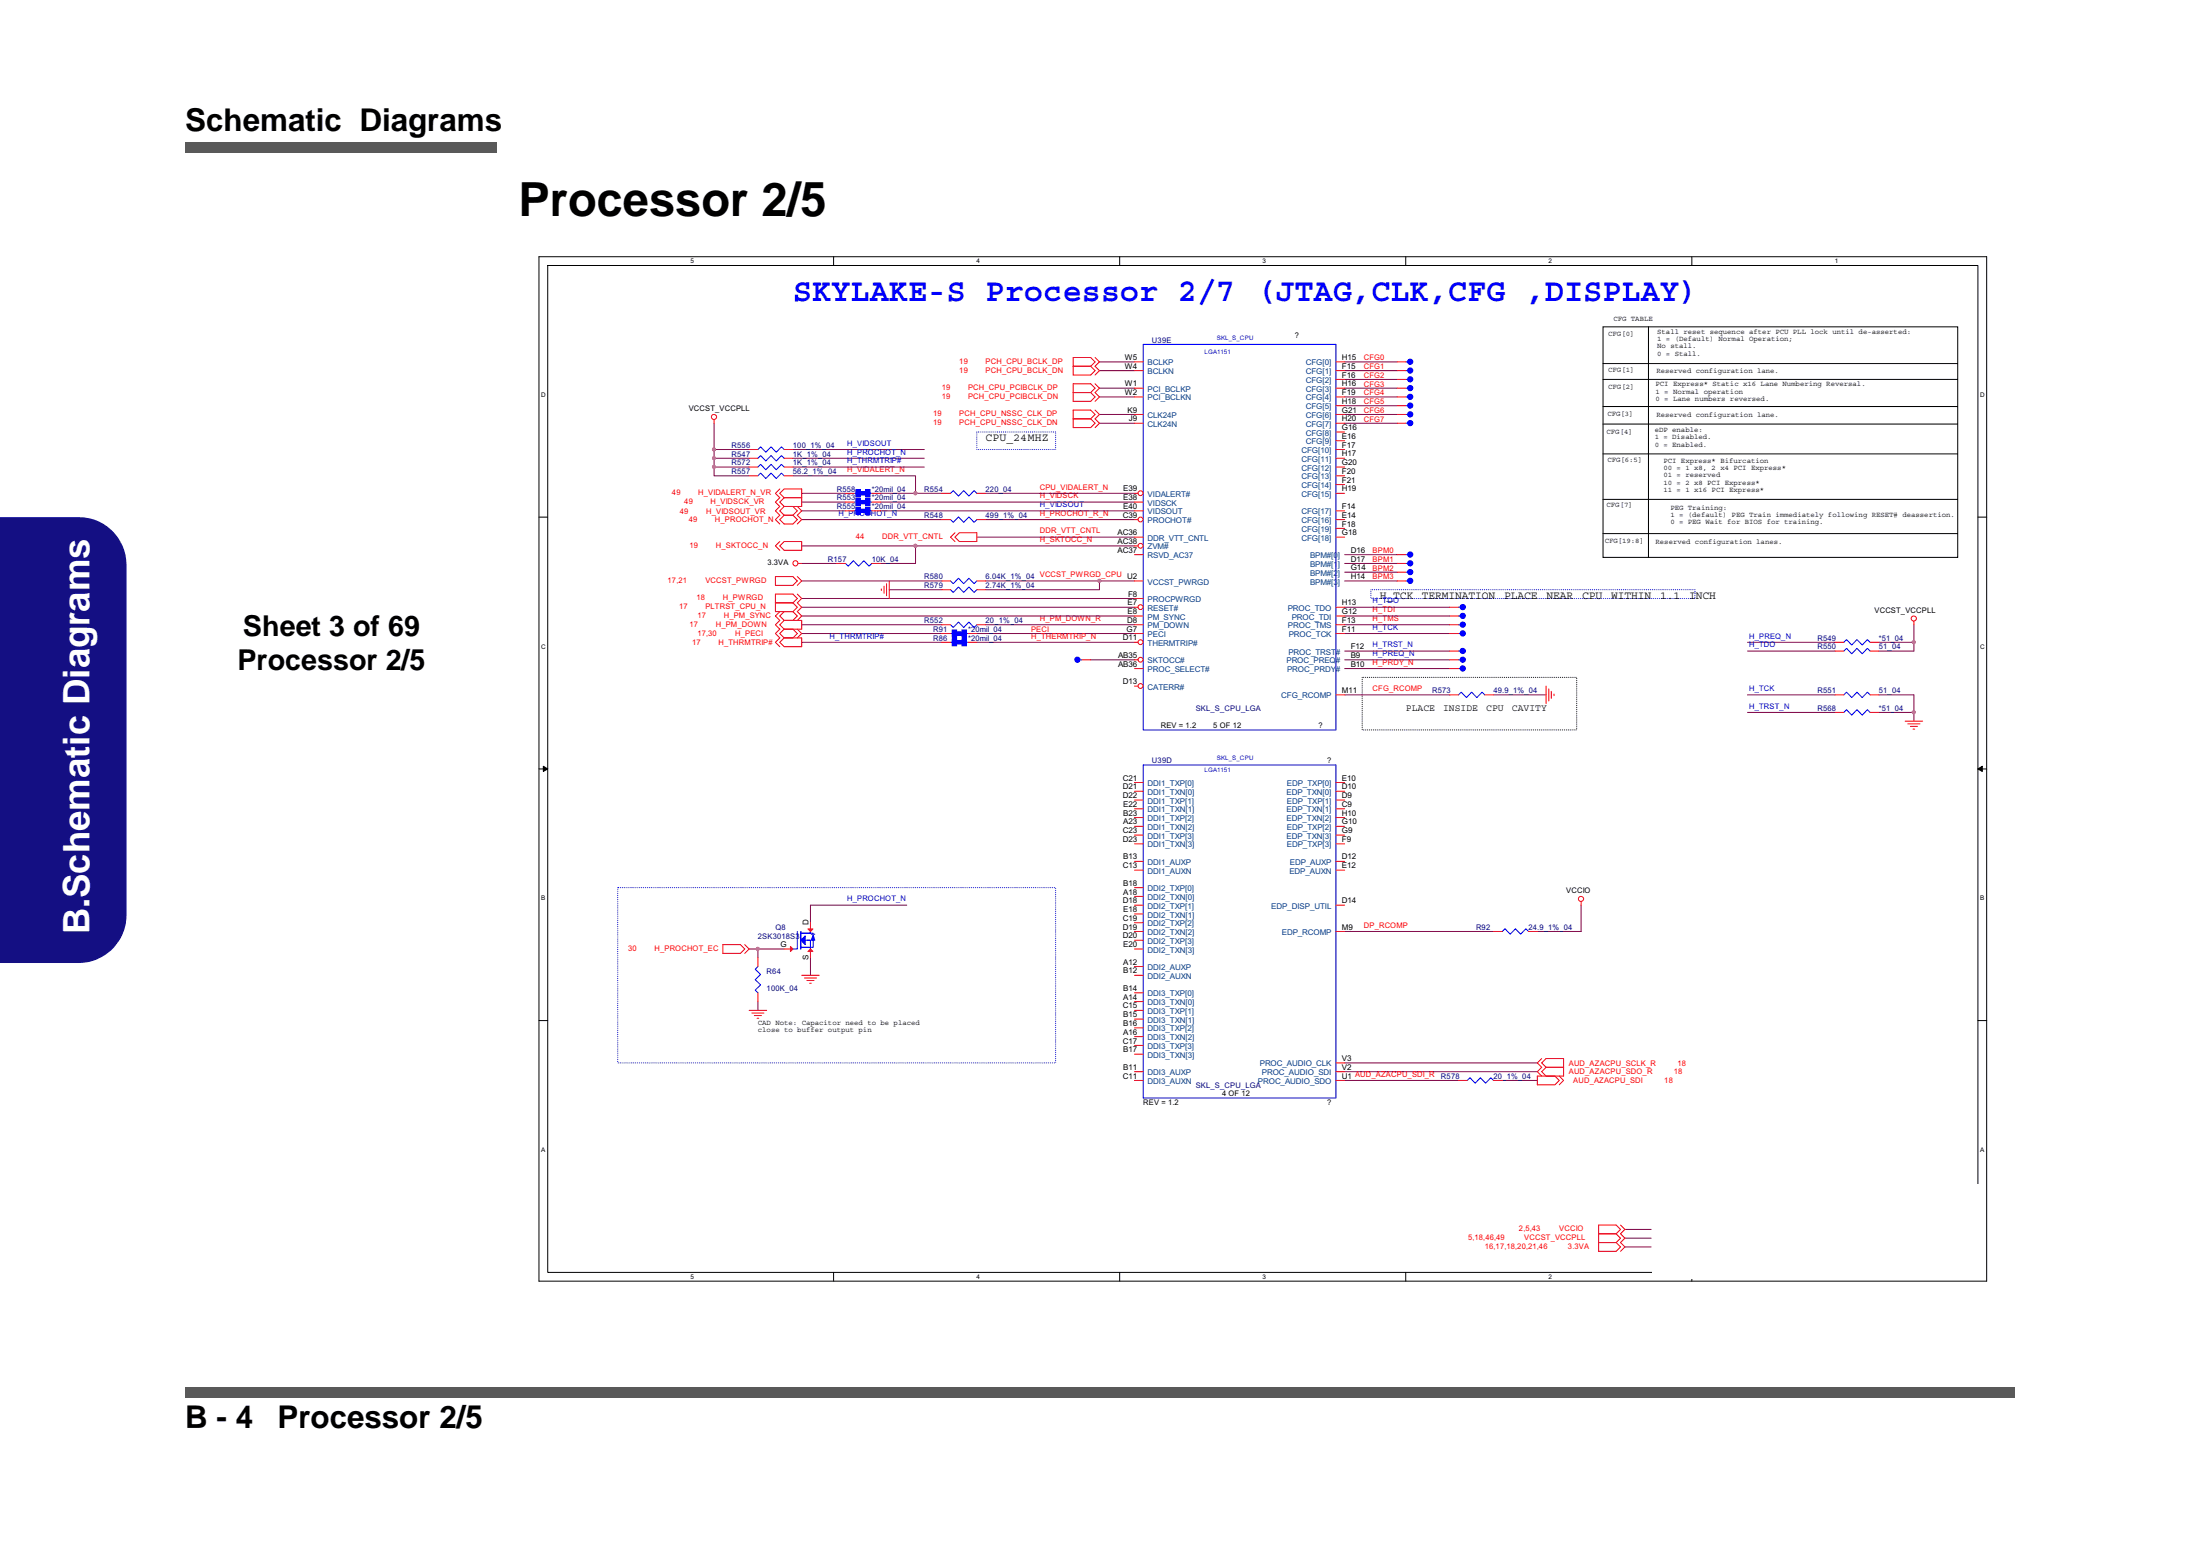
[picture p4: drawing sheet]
<svg xmlns="http://www.w3.org/2000/svg" width="297mm" height="210mm" viewBox="0 0 297 210" stroke-linecap="round" stroke-linejoin="round" font-family="sans-serif">
<g fill="#595959">
<path d="M25 19.2h42v1.4h-42z"/>
<path d="M25 187.2h247v1.4h-247z"/>
</g>
<path d="M0 69.9h10.6a6.4 6.4 0 0 1 6.4 6.4v47.3a6.4 6.4 0 0 1-6.4 6.3h-10.6z" fill-rule="evenodd" fill="#140f83"/>
<g fill="#140f83">
<path d="M16.2 73.3l.1-.1 .5 1.1 .2 .6 .1 1.3v47.4a6.5 6.5 0 0 1-6.4 6.4h-10.7v-6.4v6.2h10.6l1.3-.1 1.8-.7 1.4-1 1.1-1.5 .4-1.1 .2-.6 .1-1.2v-47.3l-.1-1.3z"/>
<path d="M0 69.8h10.6a6.4 6.4 0 0 1 5.7 3.4l-.1 .1-1.1-1.5-1-.8-1-.5-1.2-.4-1.3-.1h-10.6v53.6z"/>
</g>
<path d="M72.7 34.7h197.6v139.6h-197.6z" fill="#fff"/>
<path d="M72.8 34.7h195.4v138.2h-195.4zM74 35.8h193.1v136h-193.1z" fill="none" stroke="#000" stroke-width=".14"/>
<g fill="#fff">
<path d="M93.2 34.8h.5v.9h-.5z"/>
<path d="M93.2 171.9h.5v.9h-.5z"/>
</g>
<path d="M112.5 34.7v1.1M112.5 171.8v1.1" fill="none" stroke="#000" stroke-width=".14"/>
<g fill="#fff">
<path d="M131.8 34.8h.5v.9h-.5z"/>
<path d="M131.8 171.9h.5v.9h-.5z"/>
</g>
<path d="M151.2 34.7v1.1M151.2 171.8v1.1" fill="none" stroke="#000" stroke-width=".14"/>
<g fill="#fff">
<path d="M170.5 34.8h.4v.9h-.4z"/>
<path d="M170.5 171.9h.4v.9h-.4z"/>
</g>
<path d="M189.8 34.7v1.1M189.8 171.8v1.1" fill="none" stroke="#000" stroke-width=".14"/>
<g fill="#fff">
<path d="M209.1 34.8h.4v.9h-.4z"/>
<path d="M209.1 171.9h.4v.9h-.4z"/>
</g>
<path d="M228.4 34.7v1.1M228.4 171.8v1.1" fill="none" stroke="#000" stroke-width=".14"/>
<g fill="#fff">
<path d="M247.7 34.8h.5v.9h-.5z"/>
<path d="M247.7 171.9h.5v.9h-.5z"/>
<path d="M73.1 52.8h.6v1h-.6z"/>
<path d="M267.4 52.8h.6v1h-.6z"/>
<path d="M73.1 86.8h.6v.9h-.6z"/>
<path d="M267.4 86.8h.6v.9h-.6z"/>
</g>
<path d="M72.8 69.8h1.2M267.1 69.8h1.1" fill="none" stroke="#000" stroke-width=".14"/>
<g fill="#fff">
<path d="M73.1 120.8h.5v.9h-.5z"/>
<path d="M267.4 120.8h.5v.9h-.5z"/>
</g>
<path d="M72.8 103.8h1.2M73.4 103.4l.6 .4-.6 .3zM267.1 103.8h1.1M267.1 103.8l.5-.4v.7z" fill="none" stroke="#000" stroke-width=".14"/>
<path d="M73.4 103.4l.6 .4-.6 .3zM267.1 103.8l.5-.4v.7z" fill="#000"/>
<g fill="#fff">
<path d="M73.1 154.7h.5v1h-.5z"/>
<path d="M267.4 154.7h.5v1h-.5z"/>
</g>
<path d="M216.4 44.1h47.9v31.1h-47.9zM216.4 49.1h47.9M216.4 51.2h47.9M216.4 54.9h47.9M216.4 57.2h47.9M222.6 44.1v31.1M216.4 61.3h47.9M216.4 67.4h47.9M216.4 72h47.9M183.9 91.4h29v7.1h-29zM72.8 137.8h1.2M267.1 137.8h1.1" fill="none" stroke="#000" stroke-width=".14"/>
<path d="M131.9 58.3h10.6v2.4h-10.6zM185.1 79.6h43.7v1.2h-43.7zM83.4 119.8h59.1v23.7h-59.1z" fill="none" stroke="#00f" stroke-width=".14"/>
<g fill="none" stroke="#800040" stroke-width=".14">
<path d="M181.6 55.9h7M181.6 57.1h7M181.6 48.8h7M181.6 51.2h7M181.6 53.6h7M181.6 54.8h7M181.6 90.3h14.1M181.6 93.8h14.1M181.6 89.1h14.1M181.6 87.9h14.1M181.6 85.5h14.1M181.6 84.3h14.1"/>
<path d="M181.6 83.2h14.1M181.6 82h14.1M201.7 93.8h7M235.9 96.2h11.9M253.7 96.2h4.7"/>
</g>
<path d="M258.2 96h.3l.1 .1-.1 .2-.1 .1-.2-.1z" fill-rule="evenodd" fill="#f0f"/>
<path d="M258.2 96h.3l.1 .1-.1 .2-.1 .1-.2-.1z" fill="none" stroke="#f0f" stroke-width=".14"/>
<g fill="none" stroke="#800040" stroke-width=".14">
<path d="M148.4 48.8h4.8M148.4 50h4.8M148.4 52.4h4.8M148.4 53.6h4.8M148.4 55.9h4.8M148.4 57.1h4.8M107.1 64.2h16.5v2.4M108.2 66.6h6M108.2 67.8h6M108.2 69h6M108.2 70.1h19M118.9 66.6h4.7"/>
<path d="M118.9 69h34.3M118.9 67.8h34.3M123.6 66.6h3.6M133.1 70.1h20.1M133.1 66.6h20.1M235.9 86.7h11.9M235.9 93.8h11.9M253.7 93.8h4.7v3.5M258.4 84.3v2.4h-4.7"/>
</g>
<path d="M123.4 66.4h.3l.1 .2-.1 .1-.1 .1-.2-.1z" fill-rule="evenodd" fill="#f0f"/>
<path d="M123.4 66.4h.3l.1 .2-.1 .1-.1 .1-.2-.1z" fill="none" stroke="#f0f" stroke-width=".14"/>
<path d="M96.4 64.2h4.7M96.4 60.7h4.7" fill="none" stroke="#800040" stroke-width=".14"/>
<path d="M96.2 60.5h.3l.1 .2-.1 .1-.1 .1-.2-.1z" fill-rule="evenodd" fill="#f0f"/>
<path d="M96.2 60.5h.3l.1 .2-.1 .1-.1 .1-.2-.1z" fill="none" stroke="#f0f" stroke-width=".14"/>
<path d="M96.4 60.7v1.2M96.4 63h4.7M107.1 60.7h17.7M107.1 61.9h17.7M107.1 63h17.7" fill="none" stroke="#800040" stroke-width=".14"/>
<path d="M96.2 62.9h.3l.1 .1-.1 .2h-.1h-.2z" fill-rule="evenodd" fill="#f0f"/>
<path d="M96.2 62.9h.3l.1 .1-.1 .2h-.1h-.2z" fill="none" stroke="#f0f" stroke-width=".14"/>
<path d="M101.1 61.9h-4.7v1.1" fill="none" stroke="#800040" stroke-width=".14"/>
<path d="M96.2 61.7h.3l.1 .1-.1 .2-.1 .1-.2-.1z" fill-rule="evenodd" fill="#f0f"/>
<path d="M96.2 61.7h.3l.1 .1-.1 .2-.1 .1-.2-.1z" fill="none" stroke="#f0f" stroke-width=".14"/>
<path d="M131.9 72.5h21.3M133.1 78.4h15.3" fill="none" stroke="#800040" stroke-width=".14"/>
<path d="M148.3 78.3h.3v.1v.1l-.2 .1-.1-.1z" fill-rule="evenodd" fill="#f0f"/>
<path d="M148.3 78.3h.3v.1v.1l-.2 .1-.1-.1z" fill="none" stroke="#f0f" stroke-width=".14"/>
<g fill="none" stroke="#800040" stroke-width=".14">
<path d="M108.2 78.4h19M120.1 79.6h7.1M153.2 78.4h-4.8v1.2h-15.3M108.2 85.5h19M108.2 84.3h19M108.2 86.7h19M108.2 80.8h45M108.2 82h45M108.2 83.2h45M131.9 85.5h21.3M131.9 86.7h21.3M133.1 84.3h20.1"/>
<path d="M101.1 128.1h1.2M102.3 135.2v1.2M102.3 128.1v1.2M102.3 128.1h3.6M109.4 122.2h13M181.6 125.7h20.1M213.5 122.2v3.5h-5.9M181.6 145.8h15.3M181.6 144.7h26M181.6 143.5h26M202.8 145.8h4.8M219.4 168.3h3.5"/>
<path d="M219.4 167.1h3.5M219.4 166h3.5"/>
</g>
<path d="M102.2 127.9h.3v.2v.1l-.2 .1-.1-.1z" fill-rule="evenodd" fill="#f0f"/>
<path d="M102.2 127.9h.3v.2v.1l-.2 .1-.1-.1z" fill="none" stroke="#f0f" stroke-width=".14"/>
<path d="M96.4 57.1v3.6M96.4 63v1.2M235.9 87.9h11.9M258.4 86.7v1.2h-4.7M109.4 129.3v2.4M109.4 122.2v2.4" fill="none" stroke="#800040" stroke-width=".14"/>
<path d="M258.2 86.5h.3l.1 .2-.1 .1-.1 .1-.2-.1z" fill-rule="evenodd" fill="#f0f"/>
<path d="M258.2 86.5h.3l.1 .2-.1 .1-.1 .1-.2-.1z" fill="none" stroke="#f0f" stroke-width=".14"/>
<path d="M108.2 73.7h15.4v2.4" fill="none" stroke="#800040" stroke-width=".14"/>
<path d="M123.4 73.5h.3l.1 .2-.1 .1-.1 .1-.2-.1z" fill-rule="evenodd" fill="#f0f"/>
<path d="M123.4 73.5h.3l.1 .2-.1 .1-.1 .1-.2-.1z" fill="none" stroke="#f0f" stroke-width=".14"/>
<path d="M181.6 52.4h7M181.6 50h7M108.2 76.1h4.8M118.9 76.1h4.7M123.6 73.7h29.6M181.6 74.9h7M181.6 76.1h7M181.6 77.2h7M181.6 78.4h7M147.3 89.1h5.9" fill="none" stroke="#800040" stroke-width=".14"/>
<g fill="none" stroke="#f00" stroke-width=".14">
<path d="M96.4 56.7v.4M144.9 49.4v-1.1h2.4l.6 .5-.6 .6M144.9 49.4h2.4M144.9 49.4v1.2h2.4l.6-.6-.6-.6M144.9 53v-1.2h2.4l.6 .6-.6 .6M144.9 53h2.4M144.9 53v1.2h2.4l.6-.6-.6-.6M144.9 56.5v-1.1h2.4l.6 .5-.6 .6M144.9 56.5h2.4M144.9 56.5v1.2h2.4l.6-.6-.6-.6M147.9 48.3l.5 .5-.5 .6 .5 .6-.5 .6M147.9 51.8l.5 .6-.5 .6 .5 .6-.5 .6"/>
<path d="M147.9 55.4l.5 .5-.5 .6 .5 .6-.5 .6M104.7 77.8h2.4l.6 .6-.6 .6h-2.4zM105.3 66l-.6 .6 .6 .6-.6 .6 .6 .6-.6 .6 .6 .6-.6 .5 .6 .6M105.3 73.1l-.6 .6 .6 .6M105.9 69.6h1.2M105.9 67.2h2.3M105.9 69.6l-.6 .5 .6 .6h1.2l.6-.6-.6-.5M105.9 67.2l-.6-.6 .6-.6h2.3v1.2M105.9 69.6l-.6-.6 .6-.6h1.2l.6 .6-.6 .6M105.9 67.2l-.6 .6 .6 .6h2.3v-1.2M105.9 73.1h2.3v1.2h-2.3l-.6-.6zM107.7 68.4l.5 .6-.5 .6 .5 .5-.5 .6"/>
<path d="M107.7 77.8l.5 .6-.5 .6M107.8 76.1h.4M119 79.5v.2M119.4 79.1v1M119.7 78.8v1.6M120.1 78.4v2.4M128.9 71.9l-.6 .6 .6 .6M129.5 71.9h2.4v1.2h-2.4l-.6-.6zM104.7 81.4v-1.2h2.4l.6 .6-.6 .6M104.7 81.4h2.4M104.7 81.4v1.2h2.4M105.3 84.3l.6-.6h2.3v1.2h-2.3z"/>
<path d="M105.3 82.6l-.6 .6 .6 .5-.6 .6 .6 .6-.6 .6 .6 .6-.6 .6 .6 .6M105.9 84.9h1.2l.6 .6-.6 .6h-1.2l-.6-.6zM105.9 86.1h2.3v1.2h-2.3l-.6-.6zM105.9 82.6h1.2l.6 .6-.6 .5h-1.2l-.6-.5zM107.1 81.4l.6 .6-.6 .6M107.7 84.9l.5 .6-.5 .6M107.7 80.2l.5 .6-.5 .6 .5 .6-.5 .6 .5 .6-.5 .5M208.7 92.6v2.4M209.1 93v1.6M209.5 93.3v1M209.8 93.7v.2M257.2 97.3h2.4"/>
<path d="M257.6 97.7h1.6M257.9 98.1h1M258.3 98.4h.2M258.4 83.9v.4M97.6 127.5h2.4l.6 .6-.6 .6h-2.4zM100.6 127.5l.5 .6-.5 .6M101.1 136.4h2.4M101.5 136.7h1.6M101.9 137.1h.9M102.2 137.5h.2M108.2 131.7h2.4M108.6 132h1.6"/>
<path d="M108.9 132.4h1M109.3 132.7h.2M213.5 121.7v.5M207.6 145.3h2.3l.6 .5-.6 .6h-2.3zM208.2 142.9l-.6 .6 .6 .6-.6 .6 .6 .6M208.7 144.1h2.4M208.7 144.1l-.5-.6 .5-.6h2.4v1.2M210.5 145.3l.6 .5-.6 .6M211.1 144.1v1.2h-2.4l-.5-.6 .5-.6M215.8 167.7h2.4M215.8 166.5h2.4M215.8 166.5v1.2"/>
<path d="M218.2 166.5l.6 .6-.6 .6M218.2 167.7l.6 .6-.6 .6h-2.4v-1.2M218.2 166.5l.6-.5-.6-.6h-2.4v1.1M218.8 165.4l.6 .6-.6 .5 .6 .6-.6 .6 .6 .6-.6 .6"/>
<circle cx="96.4" cy="56.3" r=".35"/>
<circle cx="107.4" cy="76" r=".35"/>
<circle cx="258.4" cy="83.5" r=".35"/>
<circle cx="213.5" cy="121.3" r=".35"/>
</g>
<path d="M224.1 170.7h23.7v1.2h-23.7zM224.1 160h42.6v3.6h-42.6zM224.1 163.6h42.6v3.5h-42.6zM224.1 167.1h3.6v3.6h-3.6zM227.7 167.1h35.4v3.6h-35.4zM247.8 170.7h18.9v1.2h-18.9zM263.1 167.1h3.6v3.6h-3.6z" fill="none" stroke="#000" stroke-width=".14"/>
<circle cx="197.5" cy="83.1" r=".36" fill="#00f"/>
<g fill="none" stroke="#00f" stroke-width=".14">
<path d="M196.9 83.2h.2"/>
<circle cx="197.5" cy="83.1" r=".36"/>
</g>
<path d="M195.7 83.2h1.2" fill="none" stroke="#f00" stroke-width=".14"/>
<circle cx="190.4" cy="77.2" r=".36" fill="#00f"/>
<g fill="none" stroke="#00f" stroke-width=".14">
<path d="M189.8 77.2h.3"/>
<circle cx="190.4" cy="77.2" r=".36"/>
</g>
<path d="M188.6 77.2h1.2" fill="none" stroke="#f00" stroke-width=".14"/>
<circle cx="190.4" cy="53.6" r=".36" fill="#00f"/>
<g fill="none" stroke="#00f" stroke-width=".14">
<path d="M189.8 53.6h.3M128.3 79.6l.4 .4 .7-.8 .7 .8 .7-.8 .7 .8 .4-.4"/>
<circle cx="190.4" cy="53.6" r=".36"/>
</g>
<path d="M188.6 53.6h1.2M127.2 79.6h1.1M131.9 79.6h1.2" fill="none" stroke="#f00" stroke-width=".14"/>
<path d="M128.6 85h.6v1h-.6z" fill="#00f"/>
<path d="M128.6 85h.6v1h-.6z" fill="none" stroke="#00f" stroke-width=".14"/>
<path d="M129.2 85.3h.7v.4h-.7z" fill="#00f"/>
<path d="M129.2 85.3h.7v.4h-.7z" fill="none" stroke="#00f" stroke-width=".14"/>
<path d="M129.9 85h.6v1h-.6z" fill="#00f"/>
<path d="M102.3 63l.4-.3 .7 .7 .7-.7 .7 .7 .7-.7 .4 .3M128.3 85.5h.5M129.9 85h.6v1h-.6zM130.3 85.5h.4M249 86.7l.3-.4 .7 .8 .7-.8 .7 .8 .7-.8 .4 .4M102.3 130.5l-.3 .3 .7 .7-.7 .7 .7 .7-.7 .8 .3 .3" fill="none" stroke="#00f" stroke-width=".14"/>
<path d="M101.1 63h1.2M105.9 63h1.2M127.2 85.5h1.1M130.7 85.5h1.2M247.8 86.7h1.2M252.5 86.7h1.2M102.3 134v1.2M102.3 129.3v1.2" fill="none" stroke="#f00" stroke-width=".14"/>
<circle cx="145.5" cy="89" r=".36" fill="#00f"/>
<g fill="none" stroke="#00f" stroke-width=".14">
<path d="M145.9 89.1h.2M249 87.9l.3-.4 .7 .8 .7-.8 .7 .8 .7-.8 .4 .4"/>
<circle cx="145.5" cy="89" r=".36"/>
</g>
<path d="M146.1 89.1h1.2M247.8 87.9h1.2M252.5 87.9h1.2" fill="none" stroke="#f00" stroke-width=".14"/>
<circle cx="190.4" cy="78.4" r=".36" fill="#00f"/>
<g fill="none" stroke="#00f" stroke-width=".14">
<path d="M189.8 78.4h.3"/>
<circle cx="190.4" cy="78.4" r=".36"/>
</g>
<path d="M188.6 78.4h1.2" fill="none" stroke="#f00" stroke-width=".14"/>
<path d="M115.6 68.5h.6v.9h-.6z" fill="#00f"/>
<path d="M115.6 68.5h.6v.9h-.6z" fill="none" stroke="#00f" stroke-width=".14"/>
<path d="M116.2 68.7h.7v.5h-.7z" fill="#00f"/>
<path d="M116.2 68.7h.7v.5h-.7z" fill="none" stroke="#00f" stroke-width=".14"/>
<path d="M116.9 68.5h.6v.9h-.6z" fill="#00f"/>
<path d="M115.3 69h.5M116.9 68.5h.6v.9h-.6zM117.3 69h.4" fill="none" stroke="#00f" stroke-width=".14"/>
<path d="M114.2 69h1.1M117.7 69h1.2" fill="none" stroke="#f00" stroke-width=".14"/>
<circle cx="190.4" cy="51.2" r=".36" fill="#00f"/>
<g fill="none" stroke="#00f" stroke-width=".14">
<path d="M189.8 51.2h.3M102.3 64.2l.4-.3 .7 .7 .7-.7 .7 .7 .7-.7 .4 .3M198.1 145.8l.4-.3 .7 .7 .7-.7 .7 .7 .7-.7 .4 .3"/>
<circle cx="190.4" cy="51.2" r=".36"/>
</g>
<path d="M188.6 51.2h1.2M101.1 64.2h1.2M105.9 64.2h1.2M196.9 145.8h1.2M201.7 145.8h1.1" fill="none" stroke="#f00" stroke-width=".14"/>
<circle cx="197.5" cy="90.2" r=".36" fill="#00f"/>
<g fill="none" stroke="#00f" stroke-width=".14">
<path d="M196.9 90.3h.2"/>
<circle cx="197.5" cy="90.2" r=".36"/>
</g>
<path d="M195.7 90.3h1.2" fill="none" stroke="#f00" stroke-width=".14"/>
<circle cx="190.4" cy="76" r=".36" fill="#00f"/>
<g fill="none" stroke="#00f" stroke-width=".14">
<path d="M189.8 76.1h.3"/>
<circle cx="190.4" cy="76" r=".36"/>
</g>
<path d="M188.6 76.1h1.2" fill="none" stroke="#f00" stroke-width=".14"/>
<circle cx="190.4" cy="48.8" r=".36" fill="#00f"/>
<g fill="none" stroke="#00f" stroke-width=".14">
<path d="M189.8 48.9h.3M202.8 125.7l.4-.3 .7 .7 .7-.7 .7 .7 .7-.7 .4 .3"/>
<circle cx="190.4" cy="48.8" r=".36"/>
</g>
<path d="M188.6 48.8h1.2M201.7 125.7h1.1M206.4 125.7h1.2" fill="none" stroke="#f00" stroke-width=".14"/>
<circle cx="197.5" cy="87.9" r=".36" fill="#00f"/>
<g fill="none" stroke="#00f" stroke-width=".14">
<path d="M128.3 66.6l.4-.4 .7 .8 .7-.8 .7 .8 .7-.8 .4 .4M128.3 78.4l.4 .4 .7-.7 .7 .7 .7-.7 .7 .7 .4-.4M128.3 84.3l.4 .4 .7-.7 .7 .7 .7-.7 .7 .7 .4-.4M196.9 87.9h.2"/>
<circle cx="197.5" cy="87.9" r=".36"/>
</g>
<path d="M127.2 66.6h1.1M127.2 78.4h1.1M131.9 66.6h1.2M131.9 78.4h1.2M127.2 84.3h1.1M131.9 84.3h1.2M195.7 87.9h1.2" fill="none" stroke="#f00" stroke-width=".14"/>
<circle cx="197.5" cy="85.5" r=".36" fill="#00f"/>
<g fill="none" stroke="#00f" stroke-width=".14">
<path d="M196.9 85.5h.2"/>
<circle cx="197.5" cy="85.5" r=".36"/>
</g>
<path d="M195.7 85.5h1.2" fill="none" stroke="#f00" stroke-width=".14"/>
<circle cx="190.4" cy="54.7" r=".36" fill="#00f"/>
<g fill="none" stroke="#00f" stroke-width=".14">
<path d="M189.8 54.8h.3"/>
<circle cx="190.4" cy="54.7" r=".36"/>
</g>
<path d="M188.6 54.8h1.2" fill="none" stroke="#f00" stroke-width=".14"/>
<path d="M115.6 67.3h.6v1h-.6z" fill="#00f"/>
<path d="M115.6 67.3h.6v1h-.6z" fill="none" stroke="#00f" stroke-width=".14"/>
<path d="M116.2 67.6h.7v.4h-.7z" fill="#00f"/>
<path d="M116.2 67.6h.7v.4h-.7z" fill="none" stroke="#00f" stroke-width=".14"/>
<path d="M116.9 67.3h.6v1h-.6z" fill="#00f"/>
<path d="M115.3 67.8h.5M116.9 67.3h.6v1h-.6zM117.3 67.8h.4" fill="none" stroke="#00f" stroke-width=".14"/>
<path d="M114.2 67.8h1.1M117.7 67.8h1.2" fill="none" stroke="#f00" stroke-width=".14"/>
<circle cx="197.5" cy="84.3" r=".36" fill="#00f"/>
<g fill="none" stroke="#00f" stroke-width=".14">
<path d="M128.3 70.1l.4 .4 .7-.7 .7 .7 .7-.7 .7 .7 .4-.4M196.9 84.3h.2"/>
<circle cx="197.5" cy="84.3" r=".36"/>
</g>
<path d="M127.2 70.1h1.1M131.9 70.1h1.2M195.7 84.3h1.2" fill="none" stroke="#f00" stroke-width=".14"/>
<circle cx="197.5" cy="82" r=".36" fill="#00f"/>
<g fill="none" stroke="#00f" stroke-width=".14">
<path d="M196.9 82h.2"/>
<circle cx="197.5" cy="82" r=".36"/>
</g>
<path d="M195.7 82h1.2" fill="none" stroke="#f00" stroke-width=".14"/>
<circle cx="190.4" cy="74.9" r=".36" fill="#00f"/>
<g fill="none" stroke="#00f" stroke-width=".14">
<path d="M189.8 74.9h.3"/>
<circle cx="190.4" cy="74.9" r=".36"/>
</g>
<path d="M188.6 74.9h1.2" fill="none" stroke="#f00" stroke-width=".14"/>
<circle cx="190.4" cy="52.4" r=".36" fill="#00f"/>
<g fill="none" stroke="#00f" stroke-width=".14">
<path d="M189.8 52.4h.3M102.3 61.9l.4-.4 .7 .7 .7-.7 .7 .7 .7-.7 .4 .4"/>
<circle cx="190.4" cy="52.4" r=".36"/>
</g>
<path d="M188.6 52.4h1.2M101.1 61.9h1.2M105.9 61.9h1.2" fill="none" stroke="#f00" stroke-width=".14"/>
<path d="M115.6 66.1h.6v1h-.6z" fill="#00f"/>
<path d="M115.6 66.1h.6v1h-.6z" fill="none" stroke="#00f" stroke-width=".14"/>
<path d="M116.2 66.4h.7v.4h-.7z" fill="#00f"/>
<path d="M116.2 66.4h.7v.4h-.7z" fill="none" stroke="#00f" stroke-width=".14"/>
<path d="M116.9 66.1h.6v1h-.6z" fill="#00f"/>
<path d="M154.4 46.5h26v52h-26zM115.3 66.6h.5M116.9 66.1h.6v1h-.6zM117.3 66.6h.4" fill="none" stroke="#00f" stroke-width=".14"/>
<path d="M153.2 52.4h1.2M114.2 66.6h1.1M117.7 66.6h1.2M153.2 67.8h1.2" fill="none" stroke="#f00" stroke-width=".14"/>
<circle cx="154" cy="92.6" r=".33" fill="#fff"/>
<g fill="none" stroke="#f00" stroke-width=".14">
<path d="M153.2 90.3h1.2M153.2 92.6h.5"/>
<circle cx="154" cy="92.6" r=".33"/>
</g>
<circle cx="154" cy="89" r=".33" fill="#fff"/>
<g fill="none" stroke="#f00" stroke-width=".14">
<path d="M153.2 89.1h.5"/>
<circle cx="154" cy="89" r=".33"/>
</g>
<circle cx="154" cy="73.7" r=".33" fill="#fff"/>
<g fill="none" stroke="#f00" stroke-width=".14">
<path d="M153.2 55.9h1.2M153.2 57.1h1.2M153.2 53.6h1.2M153.2 50h1.2M153.2 48.8h1.2M180.4 59.5h1.2M180.4 58.3h1.2M180.4 57.1h1.2M180.4 54.8h1.2M180.4 55.9h1.2M180.4 53.6h1.2M180.4 52.4h1.2"/>
<path d="M180.4 51.2h1.2M180.4 50h1.2M180.4 48.8h1.2M153.2 72.5h1.2M153.2 69h1.2M153.2 73.7h.5M180.4 72.5h1.2M180.4 69h1.2M180.4 66.6h1.2M180.4 65.4h1.2M180.4 64.2h1.2M180.4 63h1.2"/>
<path d="M180.4 61.9h1.2M180.4 60.7h1.2M181.6 78.4h.1M181.6 77.2h.1M181.6 76.1h.1M181.6 74.9h.1M180.4 93.8h1.2M180.4 85.5h1.2M180.4 84.3h1.2M180.4 83.2h1.2M180.4 82h1.2M181.6 90.3h.1"/>
<path d="M181.6 89.1h.1M181.6 87.9h.1"/>
<circle cx="154" cy="73.7" r=".33"/>
</g>
<circle cx="154" cy="86.7" r=".33" fill="#fff"/>
<g fill="none" stroke="#f00" stroke-width=".14">
<path d="M153.2 85.5h1.2M153.2 84.3h1.2M153.2 83.2h1.2M153.2 86.7h.5"/>
<circle cx="154" cy="86.7" r=".33"/>
</g>
<circle cx="154" cy="82" r=".33" fill="#fff"/>
<g fill="none" stroke="#f00" stroke-width=".14">
<path d="M153.2 80.8h1.2M153.2 82h.5"/>
<circle cx="154" cy="82" r=".33"/>
</g>
<circle cx="154" cy="70.1" r=".33" fill="#fff"/>
<g fill="none" stroke="#f00" stroke-width=".14">
<path d="M153.2 78.4h1.2M153.2 74.9h1.2M153.2 70.1h.5M180.4 71.3h1.2M180.4 70.1h1.2"/>
<circle cx="154" cy="70.1" r=".33"/>
</g>
<circle cx="154" cy="66.6" r=".33" fill="#fff"/>
<g fill="none" stroke="#f00" stroke-width=".14">
<path d="M153.2 66.6h.5"/>
<circle cx="154" cy="66.6" r=".33"/>
</g>
<circle cx="190.4" cy="55.9" r=".36" fill="#00f"/>
<g fill="none" stroke="#00f" stroke-width=".14">
<path d="M189.8 55.9h.3M102.3 60.7l.4-.4 .7 .7 .7-.7 .7 .7 .7-.7 .4 .4M249 93.8l.3-.4 .7 .8 .7-.8 .7 .8 .7-.8 .4 .4"/>
<circle cx="190.4" cy="55.9" r=".36"/>
</g>
<path d="M188.6 55.9h1.2M101.1 60.7h1.2M105.9 60.7h1.2M247.8 93.8h1.2M252.5 93.8h1.2" fill="none" stroke="#f00" stroke-width=".14"/>
<circle cx="197.5" cy="89" r=".36" fill="#00f"/>
<g fill="none" stroke="#00f" stroke-width=".14">
<path d="M196.9 89.1h.2"/>
<circle cx="197.5" cy="89" r=".36"/>
</g>
<path d="M195.7 89.1h1.2" fill="none" stroke="#f00" stroke-width=".14"/>
<path d="M128.6 86.2h.6v1h-.6z" fill="#00f"/>
<path d="M128.6 86.2h.6v1h-.6z" fill="none" stroke="#00f" stroke-width=".14"/>
<path d="M129.2 86.5h.7v.4h-.7z" fill="#00f"/>
<path d="M129.2 86.5h.7v.4h-.7z" fill="none" stroke="#00f" stroke-width=".14"/>
<path d="M129.9 86.2h.6v1h-.6z" fill="#00f"/>
<path d="M128.3 86.7h.5M129.9 86.2h.6v1h-.6zM130.3 86.7h.4" fill="none" stroke="#00f" stroke-width=".14"/>
<path d="M127.2 86.7h1.1M130.7 86.7h1.2" fill="none" stroke="#f00" stroke-width=".14"/>
<circle cx="190.4" cy="50" r=".36" fill="#00f"/>
<g fill="none" stroke="#00f" stroke-width=".14">
<path d="M189.8 50h.3"/>
<circle cx="190.4" cy="50" r=".36"/>
</g>
<path d="M188.6 50h1.2" fill="none" stroke="#f00" stroke-width=".14"/>
<path d="M108.1 126.9l.6-.6v1.2z" fill="#00f"/>
<path d="M107.7 125.7v2.4h-.6M108.1 126h1.3v-.3v.3h-1.2M108.1 126.9l.6-.6v1.2zM108.1 125.7v2.4M108.1 127.9h1.3M108.2 127.9h1.1M108.7 126.9h.7v1.2v-1.2h-.5" fill="none" stroke="#00f" stroke-width=".14"/>
<path d="M109.8 126.2l.2 .7h-.5z" fill="#00f"/>
<path d="M109.4 126h.4v.1M109.5 126.1h.5M109.8 126.2l.2 .7h-.5zM109.8 126.9v1h-.4" fill="none" stroke="#00f" stroke-width=".14"/>
<path d="M106.7 127.8l.4 .3-.4 .3z" fill="#f00"/>
<path d="M105.9 128.1h1.2M106.7 127.8l.4 .3-.4 .3z" fill="none" stroke="#f00" stroke-width=".14"/>
<path d="M109.1 125.4h.7l-.4 .3z" fill="#f00"/>
<path d="M109.1 125.4h.7l-.4 .3zM109.4 124.6v1.1" fill="none" stroke="#f00" stroke-width=".14"/>
<path d="M109.1 128.4l.3-.3 .4 .3z" fill="#f00"/>
<g fill="none" stroke="#f00" stroke-width=".14">
<path d="M195.7 93.8h1.2M200.5 93.8h1.2M247.8 96.2h1.2M252.5 96.2h1.2M153.2 113.9h1.2M153.2 109.2h1.2M153.2 108h1.2M153.2 106.8h1.2M153.2 110.4h1.2M153.2 111.5h1.2M153.2 112.7h1.2M153.2 105.6h1.2"/>
<path d="M153.2 116.3h1.2M153.2 119.8h1.2M153.2 117.5h1.2M180.4 109.2h1.2M180.4 110.4h1.2M180.4 111.5h1.2M180.4 105.6h1.2M180.4 106.8h1.2M180.4 108h1.2M180.4 112.7h1.2M180.4 113.9h1.2M180.4 116.3h1.2"/>
<path d="M180.4 117.5h1.2M109.1 128.4l.3-.3 .4 .3zM109.4 128.1v1.2M153.2 125.7h1.2M153.2 126.9h1.2M153.2 124.6h1.2M153.2 123.4h1.2M153.2 122.2h1.2M153.2 121h1.2M153.2 128.1h1.2M153.2 131.7h1.2M153.2 130.5h1.2"/>
<path d="M153.2 134h1.2M153.2 135.2h1.2M153.2 136.4h1.2M153.2 137.6h1.2M153.2 138.7h1.2M153.2 139.9h1.2M180.4 122.2h1.2M180.4 125.7h1.2M153.2 141.1h1.2M153.2 142.3h1.2M153.2 145.8h1.2M153.2 144.7h1.2"/>
<path d="M180.4 143.5h1.2M180.4 144.7h1.2M180.4 145.8h1.2"/>
</g>
<path d="M196.9 93.8l.4-.4 .7 .8 .7-.8 .7 .8 .7-.8 .4 .4M249 96.2l.3-.4 .7 .7 .7-.7 .7 .7 .7-.7 .4 .4M154.4 103.3h26v44.9h-26z" fill="none" stroke="#00f" stroke-width=".14"/>
<circle cx="190.4" cy="57.1" r=".36" fill="#00f"/>
<g fill="none" stroke="#00f" stroke-width=".14">
<path d="M189.8 57.1h.3M114.2 76.1l.3 .3 .7-.7 .7 .7 .7-.7 .7 .7 .4-.3"/>
<circle cx="190.4" cy="57.1" r=".36"/>
</g>
<path d="M188.6 57.1h1.2M113 76.1h1.2M117.7 76.1h1.2" fill="none" stroke="#f00" stroke-width=".14"/>
<path d="M258.2 96h.3l.1 .1-.1 .2-.1 .1-.2-.1z" fill-rule="evenodd" fill="#f0f"/>
<path d="M258.2 96h.3l.1 .1-.1 .2-.1 .1-.2-.1z" fill="none" stroke="#f0f" stroke-width=".14"/>
<path d="M123.4 66.4h.3l.1 .2-.1 .1-.1 .1-.2-.1z" fill-rule="evenodd" fill="#f0f"/>
<path d="M123.4 66.4h.3l.1 .2-.1 .1-.1 .1-.2-.1z" fill="none" stroke="#f0f" stroke-width=".14"/>
<path d="M96.2 60.5h.3l.1 .2-.1 .1-.1 .1-.2-.1z" fill-rule="evenodd" fill="#f0f"/>
<path d="M96.2 60.5h.3l.1 .2-.1 .1-.1 .1-.2-.1z" fill="none" stroke="#f0f" stroke-width=".14"/>
<path d="M96.2 62.9h.3l.1 .1-.1 .2h-.1h-.2z" fill-rule="evenodd" fill="#f0f"/>
<path d="M96.2 62.9h.3l.1 .1-.1 .2h-.1h-.2z" fill="none" stroke="#f0f" stroke-width=".14"/>
<path d="M96.2 61.7h.3l.1 .1-.1 .2-.1 .1-.2-.1z" fill-rule="evenodd" fill="#f0f"/>
<path d="M96.2 61.7h.3l.1 .1-.1 .2-.1 .1-.2-.1z" fill="none" stroke="#f0f" stroke-width=".14"/>
<path d="M148.3 78.3h.3v.1v.1l-.2 .1-.1-.1z" fill-rule="evenodd" fill="#f0f"/>
<path d="M148.3 78.3h.3v.1v.1l-.2 .1-.1-.1z" fill="none" stroke="#f0f" stroke-width=".14"/>
<path d="M102.2 127.9h.3v.2v.1l-.2 .1-.1-.1z" fill-rule="evenodd" fill="#f0f"/>
<path d="M102.2 127.9h.3v.2v.1l-.2 .1-.1-.1z" fill="none" stroke="#f0f" stroke-width=".14"/>
<path d="M258.2 86.5h.3l.1 .2-.1 .1-.1 .1-.2-.1z" fill-rule="evenodd" fill="#f0f"/>
<path d="M258.2 86.5h.3l.1 .2-.1 .1-.1 .1-.2-.1z" fill="none" stroke="#f0f" stroke-width=".14"/>
<path d="M123.4 73.5h.3l.1 .2-.1 .1-.1 .1-.2-.1z" fill-rule="evenodd" fill="#f0f"/>
<path d="M123.4 73.5h.3l.1 .2-.1 .1-.1 .1-.2-.1z" fill="none" stroke="#f0f" stroke-width=".14"/>
<g fill="#fff">
<path d="M223.3 160h44.5v12.4h-44.5z"/>
<path d="M223.3 159.8h44.6v.4h-44.6z"/>
<path d="M267.6 160h.3v12.6h-.3z"/>
<path d="M223.1 172.2h44.7v.4h-44.7z"/>
<path d="M223.1 159.8h.4v12.6h-.4z"/>
</g>
<text font-size="6.3" x="70" y="29.1">Processor 2/5</text>
<text font-size="4.9" fill="#fff" x="12.1" y="126.1" transform="rotate(-90 12.1 126.1)">B.Schematic Diagrams</text>
<text font-size="4.3" fill="#00f" x="107.1" y="40.6">SKYLAKE-S Processor 2/7 (JTAG,CLK,CFG ,DISPLAY)</text>
<g font-size="4.2">
<text x="25" y="17.7">Schematic Diagrams</text>
<text x="25" y="192.7">B - 4</text>
<text x="37.5" y="192.7">Processor 2/5</text>
</g>
<g font-size="3.9">
<text x="32.8" y="85.9">Sheet 3 of 69</text>
<text x="32" y="90.5">Processor 2/5</text>
</g>
<g font-size="1.5">
<text x="133.1" y="59.6">CPU_24MHZ</text>
<text x="186.3" y="80.8">H_TCK</text>
<text x="192" y="80.8">TERMINATION</text>
<text x="203.1" y="80.8">PLACE</text>
<text x="208.8" y="80.8">NEAR</text>
<text x="213.6" y="80.8">CPU</text>
<text x="217.5" y="80.8">WITHIN</text>
<text x="224.1" y="80.8">1.1</text>
<text x="228.1" y="80.8">INCH</text>
</g>
<g font-size="1.3">
<text x="189.8" y="96">PLACE</text>
<text x="194.8" y="96">INSIDE</text>
<text x="200.7" y="96">CPU</text>
<text x="204.1" y="96">CAVITY</text>
</g>
<g font-size="1.1">
<text x="151.9" y="52.1">W1</text>
<text x="151.9" y="53.3">W2</text>
<text x="151.9" y="49.8">W4</text>
<text x="151.9" y="48.6">W5</text>
<text x="181.2" y="53.3">F19</text>
<text x="181.2" y="52.1">H16</text>
<text x="181.2" y="51">F16</text>
<text x="181.2" y="49.8">F15</text>
<text x="181.2" y="48.6">H15</text>
<text x="152.2" y="55.7">K9</text>
<text x="152.4" y="56.9">J9</text>
<text x="181.2" y="59.2">E16</text>
<text x="181.2" y="58.1">G16</text>
<text x="181.2" y="56.9">H20</text>
<text x="181.2" y="54.5">H18</text>
<text x="181.2" y="55.7">G21</text>
<text x="181.2" y="65.2">F21</text>
<text x="181.2" y="64">F20</text>
<text x="181.2" y="62.8">G20</text>
<text x="181.2" y="61.6">H17</text>
<text x="181.2" y="60.4">F17</text>
<text x="151.6" y="69.9">C39</text>
<text x="151.7" y="67.5">E38</text>
<text x="151.7" y="68.7">E40</text>
<text x="151.7" y="66.3">E39</text>
<text x="181.2" y="68.7">F14</text>
<text x="181.2" y="66.3">H19</text>
<text x="181.2" y="71.1">F18</text>
<text x="181.2" y="69.9">E14</text>
<text x="150.9" y="73.4">AC38</text>
<text x="150.9" y="72.3">AC36</text>
<text x="150.9" y="74.6">AC37</text>
<text x="181.2" y="72.3">G18</text>
<text x="182.4" y="77">G14</text>
<text x="182.4" y="75.8">D17</text>
<text x="182.4" y="74.6">D16</text>
<text x="152.2" y="82.9">E8</text>
<text x="152.2" y="81.7">E7</text>
<text x="152.3" y="80.5">F8</text>
<text x="181.2" y="82.9">G12</text>
<text x="181.2" y="81.7">H13</text>
<text x="182.4" y="78.2">H14</text>
<text x="151" y="90">AB36</text>
<text x="151" y="88.8">AB35</text>
<text x="151.6" y="86.4">D11</text>
<text x="152.1" y="85.3">G7</text>
<text x="152.2" y="84.1">D8</text>
<text x="181.2" y="85.3">F11</text>
<text x="181.2" y="84.1">F13</text>
<text x="182.4" y="90">B10</text>
<text x="182.4" y="88.8">B9</text>
<text x="182.4" y="87.6">F12</text>
<text x="151.6" y="92.4">D13</text>
<text x="181.2" y="93.5">M11</text>
<text x="151.6" y="107.7">D22</text>
<text x="151.6" y="106.6">D21</text>
<text x="151.6" y="105.4">C21</text>
<text x="181.2" y="105.4">E10</text>
<text x="181.2" y="107.7">D9</text>
<text x="181.2" y="106.6">D10</text>
<text x="151.6" y="113.7">D23</text>
<text x="151.6" y="112.5">C23</text>
<text x="151.7" y="108.9">E22</text>
<text x="151.7" y="110.1">B23</text>
<text x="151.7" y="111.3">A23</text>
<text x="181.2" y="111.3">G10</text>
<text x="181.2" y="113.7">F9</text>
<text x="181.2" y="108.9">C9</text>
<text x="181.2" y="110.1">H10</text>
<text x="181.2" y="112.5">G9</text>
<text x="151.6" y="117.2">C13</text>
<text x="151.7" y="116">B13</text>
<text x="151.7" y="119.6">B18</text>
<text x="181.2" y="116">D12</text>
<text x="181.2" y="117.2">E12</text>
<text x="109.2" y="124.9" transform="rotate(-90 109.2 124.9)">D</text>
<text x="151.6" y="125.5">D19</text>
<text x="151.6" y="124.3">C19</text>
<text x="151.6" y="121.9">D18</text>
<text x="151.7" y="123.1">E18</text>
<text x="151.7" y="120.8">A18</text>
<text x="181.2" y="125.5">M9</text>
<text x="181.2" y="121.9">D14</text>
<text x="105.4" y="127.8">G</text>
<text x="109.2" y="129.7" transform="rotate(-90 109.2 129.7)">S</text>
<text x="151.6" y="126.7">D20</text>
<text x="151.7" y="127.8">E20</text>
<text x="151.7" y="131.4">B12</text>
<text x="151.7" y="130.2">A12</text>
<text x="151.6" y="136.1">C15</text>
<text x="151.7" y="133.8">B14</text>
<text x="151.7" y="134.9">A14</text>
<text x="151.7" y="137.3">B15</text>
<text x="151.6" y="140.9">C17</text>
<text x="151.7" y="138.5">B16</text>
<text x="151.7" y="139.7">A16</text>
<text x="151.7" y="142">B17</text>
<text x="181.2" y="143.2">V3</text>
<text x="151.6" y="145.6">C11</text>
<text x="151.7" y="144.4">B11</text>
<text x="181.2" y="144.4">V2</text>
<text x="181.2" y="145.6">U1 AUD_AZACPU_SDI_R</text>
</g>
<g font-size="1.1" fill="#004080">
<text x="154.9" y="52.9">PCI_BCLKP</text>
<text x="154.9" y="50.5">BCLKN</text>
<text x="154.9" y="49.3">BCLKP</text>
<text x="176.3" y="52.9">CFG[3]</text>
<text x="176.3" y="51.7">CFG[2]</text>
<text x="176.3" y="50.5">CFG[1]</text>
<text x="176.3" y="49.3">CFG[0]</text>
<text x="154.9" y="56.4">CLK24P</text>
<text x="154.9" y="57.6">CLK24N</text>
<text x="154.9" y="54.1">PCI_BCLKN</text>
<text x="176.3" y="60">CFG[9]</text>
<text x="176.3" y="58.8">CFG[8]</text>
<text x="176.3" y="57.6">CFG[7]</text>
<text x="176.3" y="55.2">CFG[5]</text>
<text x="176.3" y="56.4">CFG[6]</text>
<text x="176.3" y="54.1">CFG[4]</text>
<text x="175.7" y="65.9">CFG[14]</text>
<text x="175.7" y="64.7">CFG[13]</text>
<text x="175.7" y="63.5">CFG[12]</text>
<text x="175.7" y="62.3">CFG[11]</text>
<text x="175.7" y="61.2">CFG[10]</text>
<text x="154.9" y="68.3">VIDSCK</text>
<text x="154.9" y="69.4">VIDSOUT</text>
<text x="154.9" y="70.6">PROCHOT#</text>
<text x="154.9" y="67.1">VIDALERT#</text>
<text x="175.7" y="69.4">CFG[17]</text>
<text x="175.7" y="67.1">CFG[15]</text>
<text x="175.7" y="71.8">CFG[19]</text>
<text x="175.7" y="70.6">CFG[16]</text>
<text x="154.9" y="74.2">ZVM#</text>
<text x="154.9" y="73">DDR_VTT_CNTL</text>
<text x="154.9" y="75.4">RSVD_AC37</text>
<text x="175.7" y="73">CFG[18]</text>
<text x="176.9" y="77.7">BPM#[2]</text>
<text x="176.9" y="76.5">BPM#[1]</text>
<text x="176.9" y="75.4">BPM#[0]</text>
<text x="154.9" y="83.6">PM_SYNC</text>
<text x="154.9" y="82.4">RESET#</text>
<text x="154.9" y="81.3">PROCPWRGD</text>
<text x="154.9" y="78.9">VCCST_PWRGD</text>
<text x="173.9" y="82.4">PROC_TDO</text>
<text x="174.4" y="83.6">PROC_TDI</text>
<text x="176.9" y="78.9">BPM#[3]</text>
<text x="154.9" y="89.5">SKTOCC#</text>
<text x="154.9" y="87.2">THERMTRIP#</text>
<text x="154.9" y="86">PECI</text>
<text x="154.9" y="84.8">PM_DOWN</text>
<text x="173.7" y="89.5">PROC_PREQ#</text>
<text x="173.9" y="84.8">PROC_TMS</text>
<text x="174" y="88.4">PROC_TRST#</text>
<text x="174" y="86">PROC_TCK</text>
<text x="154.9" y="93.1">CATERR#</text>
<text x="154.9" y="90.7">PROC_SELECT#</text>
<text x="173" y="94.3">CFG_RCOMP</text>
<text x="173.8" y="90.7">PROC_PRDY#</text>
<text x="154.9" y="107.3">DDI1_TXN[0]</text>
<text x="154.9" y="106.1">DDI1_TXP[0]</text>
<text x="173.7" y="107.3">EDP_TXN[0]</text>
<text x="173.8" y="106.1">EDP_TXP[0]</text>
<text x="154.9" y="109.7">DDI1_TXN[1]</text>
<text x="154.9" y="108.5">DDI1_TXP[1]</text>
<text x="154.9" y="110.8">DDI1_TXP[2]</text>
<text x="154.9" y="112">DDI1_TXN[2]</text>
<text x="154.9" y="113.2">DDI1_TXP[3]</text>
<text x="173.7" y="109.7">EDP_TXN[1]</text>
<text x="173.7" y="110.8">EDP_TXN[2]</text>
<text x="173.7" y="113.2">EDP_TXN[3]</text>
<text x="173.8" y="112">EDP_TXP[2]</text>
<text x="173.8" y="108.5">EDP_TXP[1]</text>
<text x="154.9" y="114.4">DDI1_TXN[3]</text>
<text x="154.9" y="116.8">DDI1_AUXP</text>
<text x="154.9" y="117.9">DDI1_AUXN</text>
<text x="173.8" y="114.4">EDP_TXP[3]</text>
<text x="174.1" y="117.9">EDP_AUXN</text>
<text x="174.1" y="116.8">EDP_AUXP</text>
<text x="154.9" y="125">DDI2_TXP[2]</text>
<text x="154.9" y="123.8">DDI2_TXN[1]</text>
<text x="154.9" y="122.7">DDI2_TXP[1]</text>
<text x="154.9" y="121.5">DDI2_TXN[0]</text>
<text x="154.9" y="120.3">DDI2_TXP[0]</text>
<text x="171.6" y="122.7">EDP_DISP_UTIL</text>
<text x="154.9" y="126.2">DDI2_TXN[2]</text>
<text x="154.9" y="127.4">DDI2_TXP[3]</text>
<text x="154.9" y="128.6">DDI2_TXN[3]</text>
<text x="154.9" y="130.9">DDI2_AUXP</text>
<text x="173.1" y="126.2">EDP_RCOMP</text>
<text x="154.9" y="132.1">DDI2_AUXN</text>
<text x="154.9" y="134.5">DDI3_TXP[0]</text>
<text x="154.9" y="135.7">DDI3_TXN[0]</text>
<text x="154.9" y="136.9">DDI3_TXP[1]</text>
<text x="154.9" y="138">DDI3_TXN[1]</text>
<text x="154.9" y="139.2">DDI3_TXP[2]</text>
<text x="154.9" y="140.4">DDI3_TXN[2]</text>
<text x="154.9" y="141.6">DDI3_TXP[3]</text>
<text x="154.9" y="142.8">DDI3_TXN[3]</text>
<text x="170.1" y="144">PROC_AUDIO_CLK</text>
<text x="154.9" y="146.3">DDI3_AUXN</text>
<text x="154.9" y="145.1">DDI3_AUXP</text>
<text x="169.8" y="146.3">PROC_AUDIO_SDO</text>
<text x="170.4" y="145.1">PROC_AUDIO_SDI</text>
</g>
<g font-size="1" fill="#000080">
<text x="155.5" y="46.3">U39E</text>
<text x="98.8" y="62.8">R572</text>
<text x="98.8" y="64">R557</text>
<text x="98.8" y="61.6">R547</text>
<text x="98.8" y="60.5">R556</text>
<text x="107.1" y="64">56.2_1%_04</text>
<text x="107.1" y="62.8">1K_1%_04</text>
<text x="107.1" y="61.6">1K_1%_04</text>
<text x="107.1" y="60.5">100_1%_04</text>
<text x="113" y="68.7">R555</text>
<text x="113" y="67.6">R553</text>
<text x="113" y="66.4">R558</text>
<text x="117.7" y="68.7">*20mil_04</text>
<text x="117.7" y="67.6">*20mil_04</text>
<text x="117.7" y="66.4">*20mil_04</text>
<text x="124.8" y="66.4">R554</text>
<text x="124.8" y="69.9">R548</text>
<text x="133.1" y="69.9">499_1%_04</text>
<text x="133.1" y="66.4">220_04</text>
<text x="111.8" y="75.8">R157</text>
<text x="117.7" y="75.8">10K_04</text>
<text x="124.8" y="79.4">R579</text>
<text x="124.8" y="78.2">R580</text>
<text x="133.1" y="79.4">2.74K_1%_04</text>
<text x="133.1" y="78.2">6.04K_1%_04</text>
<text x="124.8" y="84.1">R552</text>
<text x="126" y="85.3">R91</text>
<text x="126" y="86.5">R86</text>
<text x="130.7" y="85.3">*20mil_04</text>
<text x="130.7" y="86.5">*20mil_04</text>
<text x="133.1" y="84.1">20_1%_04</text>
<text x="245.4" y="86.5">R549</text>
<text x="245.4" y="87.7">R550</text>
<text x="253.7" y="86.5">*51_04</text>
<text x="253.7" y="87.7">51_04</text>
<text x="161.5" y="95.9">SKL_S_CPU_LGA</text>
<text x="193.4" y="93.6">R573</text>
<text x="201.7" y="93.6">49.9_1%_04</text>
<text x="245.4" y="93.6">R551</text>
<text x="245.4" y="95.9">R568</text>
<text x="253.7" y="93.6">51_04</text>
<text x="253.7" y="95.9">*51_04</text>
<text x="155.5" y="103">U39D</text>
<text x="104.7" y="125.5">Q8</text>
<text x="199.3" y="125.5">R92</text>
<text x="206.4" y="125.5">24.9_1%_04</text>
<text x="102.3" y="126.7">2SK3018S3</text>
<text x="103.5" y="131.4">R64</text>
<text x="103.5" y="133.8">100K_04</text>
<text x="161.5" y="146.8">SKL_S_CPU_LGA</text>
<text x="194.6" y="145.6">R578</text>
<text x="201.7" y="145.6">20_1%_04</text>
</g>
<g font-size="1">
<text x="174.8" y="45.7">?</text>
<text x="217.1" y="45.4">CFG[0]</text>
<text x="217.8" y="43.4">CFG TABLE</text>
<text x="223.8" y="45">Stall reset sequence after PCU PLL lock until de-asserted:</text>
<text x="223.8" y="46">1 = (Default) Normal Operation;</text>
<text x="223.8" y="47">No stall.</text>
<text x="217.1" y="50.3">CFG[1]</text>
<text x="217.1" y="52.5">CFG[2]</text>
<text x="223.5" y="52.1">PCI Express* Static x16 Lane Numbering Reversal.</text>
<text x="223.5" y="53.1">1 = Normal operation</text>
<text x="223.6" y="50.4">Reserved configuration lane.</text>
<text x="223.8" y="48">0 = Stall.</text>
<text x="93" y="55.5">VCCST_VCCPLL</text>
<text x="216.9" y="58.5">CFG[4]</text>
<text x="217" y="56.2">CFG[3]</text>
<text x="223.4" y="58.3">eDP enable:</text>
<text x="223.4" y="59.3">1 = Disabled.</text>
<text x="223.5" y="54.1">0 = Lane numbers reversed.</text>
<text x="223.6" y="56.3">Reserved configuration lane.</text>
<text x="217" y="62.3">CFG[6:5]</text>
<text x="223.4" y="60.3">0 = Enabled.</text>
<text x="224.6" y="62.5">PCI Express* Bifurcation</text>
<text x="224.6" y="63.4">00 = 1 x8, 2 x4 PCI Express*</text>
<text x="224.6" y="64.4">01 = reserved</text>
<text x="224.6" y="65.4">10 = 2 x8 PCI Express*</text>
<text x="216.9" y="68.5">CFG[7]</text>
<text x="224.6" y="66.4">11 = 1 x16 PCI Express*</text>
<text x="225.5" y="68.8">PEG Training:</text>
<text x="225.5" y="69.8">1 = (default) PEG Train immediately following RESET# deassertion.</text>
<text x="225.5" y="70.8">0 = PEG Wait for BIOS for training.</text>
<text x="103.6" y="76.3">3.3VA</text>
<text x="216.7" y="73.3">CFG[19:8]</text>
<text x="223.5" y="73.4">Reserved configuration lanes.</text>
<text x="253.1" y="82.7">VCCST_VCCPLL</text>
<text x="156.7" y="98.3">REV = 1.2</text>
<text x="163.8" y="98.3">5 OF 12</text>
<text x="178" y="98.3">?</text>
<text x="179.2" y="103">?</text>
<text x="211.5" y="120.6">VCCIO</text>
<text x="102.3" y="138.4">CAD Note: Capacitor need to be placed</text>
<text x="102.3" y="139.4">close to buffer output pin</text>
<text x="154.4" y="149.2">REV = 1.2</text>
<text x="165" y="148">4 OF 12</text>
<text x="179.2" y="149.2">?</text>
</g>
<g font-size="1" fill="#f00">
<text x="127.2" y="52.7">19</text>
<text x="127.2" y="53.8">19</text>
<text x="129.5" y="49.1">19</text>
<text x="129.5" y="50.3">19</text>
<text x="130.7" y="52.7">PCH_CPU_PCIBCLK_DP</text>
<text x="130.7" y="53.8">PCH_CPU_PCIBCLK_DN</text>
<text x="133.1" y="49.1">PCH_CPU_BCLK_DP</text>
<text x="133.1" y="50.3">PCH_CPU_BCLK_DN</text>
<text x="184.1" y="48.6">CFG0</text>
<text x="184.1" y="51">CFG2</text>
<text x="184.1" y="53.4">CFG4</text>
<text x="184.1" y="49.8">CFG1</text>
<text x="184.1" y="52.2">CFG3</text>
<text x="126" y="56.2">19</text>
<text x="126" y="57.4">19</text>
<text x="129.5" y="56.2">PCH_CPU_NSSC_CLK_DP</text>
<text x="129.5" y="57.4">PCH_CPU_NSSC_CLK_DN</text>
<text x="184.1" y="55.7">CFG6</text>
<text x="184.1" y="56.9">CFG7</text>
<text x="184.1" y="54.5">CFG5</text>
<text x="114.4" y="63.7">H_VIDALERT_N</text>
<text x="90.7" y="66.8">49</text>
<text x="91.8" y="69.3">49</text>
<text x="92.4" y="68">49</text>
<text x="93" y="70.4">49</text>
<text x="94.3" y="66.8">H_VIDALERT_N_VR</text>
<text x="95.3" y="69.3">H_VIDSOUT_VR</text>
<text x="95.9" y="68">H_VIDSCK_VR</text>
<text x="96.5" y="70.4">H_PROCHOT_N</text>
<text x="140.4" y="69.6">H_PROCHOT_R_N</text>
<text x="140.4" y="67.3">H_VIDSCK</text>
<text x="140.4" y="66.1">CPU_VIDALERT_N</text>
<text x="93.1" y="73.9">19</text>
<text x="96.6" y="73.9">H_SKTOCC_N</text>
<text x="115.6" y="72.8">44</text>
<text x="119.1" y="72.8">DDR_VTT_CNTL</text>
<text x="140.4" y="72">DDR_VTT_CNTL</text>
<text x="140.4" y="77.9">VCCST_PWRGD_CPU U2</text>
<text x="140.4" y="73.2">H_SKTOCC_N</text>
<text x="185.3" y="74.6">BPM0</text>
<text x="185.3" y="75.8">BPM1</text>
<text x="185.3" y="77">BPM2</text>
<text x="90.1" y="78.7">17,21</text>
<text x="91.7" y="82.2">17</text>
<text x="94.1" y="81">18</text>
<text x="94.2" y="83.4">17</text>
<text x="95.2" y="82.2">PLTRST_CPU_N</text>
<text x="95.2" y="78.7">VCCST_PWRGD</text>
<text x="97.6" y="81">H_PWRGD</text>
<text x="97.7" y="83.4">H_PM_SYNC</text>
<text x="140.4" y="83.8">H_PM_DOWN_R</text>
<text x="185.3" y="83.8">H_TMS</text>
<text x="185.3" y="82.6">H_TDI</text>
<text x="185.3" y="78.2">BPM3</text>
<text x="93.1" y="84.6">17</text>
<text x="93.5" y="87.1">17</text>
<text x="94.2" y="85.9">17,30</text>
<text x="96.6" y="84.6">H_PM_DOWN</text>
<text x="97" y="87.1">H_THRMTRIP#</text>
<text x="99.3" y="85.9">H_PECI</text>
<text x="139.2" y="85.3">PECI</text>
<text x="139.2" y="86.2">H_THERMTRIP_N</text>
<text x="185.3" y="89.7">H_PRDY_N</text>
<text x="185.3" y="93.3">CFG_RCOMP</text>
<text x="184.1" y="125.2">DP_RCOMP</text>
<text x="84.8" y="128.4">30</text>
<text x="88.4" y="128.4">H_PROCHOT_EC</text>
<text x="211.8" y="143.8">AUD_AZACPU_SCLK_R</text>
<text x="226.5" y="143.8">18</text>
<text x="211.8" y="145">AUD_AZACPU_SDO_R</text>
<text x="212.4" y="146.2">AUD_AZACPU_SDI</text>
<text x="224.7" y="146.2">18</text>
<text x="226" y="145">18</text>
<text x="198.2" y="167.4">5,18,46,49</text>
<text x="205.1" y="166.2">2,5,43</text>
<text x="205.8" y="167.4">VCCST_VCCPLL</text>
<text x="210.5" y="166.2">VCCIO</text>
<text x="200.5" y="168.6">16,17,18,20,21,46</text>
<text x="211.7" y="168.6">3.3VA</text>
</g>
<g font-size="1" fill="#00f">
<text x="114.4" y="60.2">H_VIDSOUT</text>
<text x="114.4" y="61.4">H_PROCHOT_N</text>
<text x="114.4" y="62.5">H_THRMTRIP#</text>
<text x="113.2" y="69.6">H_PROCHOT_N</text>
<text x="140.4" y="68.5">H_VIDSOUT</text>
<text x="185.3" y="81.5">H_TDO</text>
<text x="112" y="86.2">H_THRMTRIP#</text>
<text x="185.3" y="88.6">H_PREQ_N</text>
<text x="185.3" y="87.4">H_TRST_N</text>
<text x="185.3" y="85">H_TCK</text>
<text x="236.2" y="86.2">H_PREQ_N</text>
<text x="236.2" y="87.4">H_TDO</text>
<text x="236.2" y="95.7">H_TRST_N</text>
<text x="236.2" y="93.3">H_TCK</text>
<text x="114.4" y="121.7">H_PROCHOT_N</text>
</g>
<g font-size=".9">
<text x="93.2" y="35.5">5</text>
<text x="131.8" y="35.5">4</text>
<text x="170.5" y="35.5">3</text>
<text x="209.1" y="35.5">2</text>
<text x="247.7" y="35.5">1</text>
<text x="73.1" y="53.6">D</text>
<text x="267.4" y="53.6">D</text>
<text x="73.1" y="87.5">C</text>
<text x="267.4" y="87.5">C</text>
<text x="73.1" y="121.5">B</text>
<text x="267.4" y="121.5">B</text>
<text x="73.1" y="155.5">A</text>
<text x="267.4" y="155.5">A</text>
<text x="93.2" y="172.6">5</text>
<text x="131.8" y="172.6">4</text>
<text x="170.5" y="172.6">3</text>
<text x="209.1" y="172.6">2</text>
</g>
<g font-size=".8" fill="#00f">
<text x="162.6" y="47.8">LGA1151</text>
<text x="164.3" y="45.8">SKL_S_CPU</text>
<text x="162.6" y="104.2">LGA1151</text>
<text x="164.3" y="102.6">SKL_S_CPU</text>
</g>
</svg>
